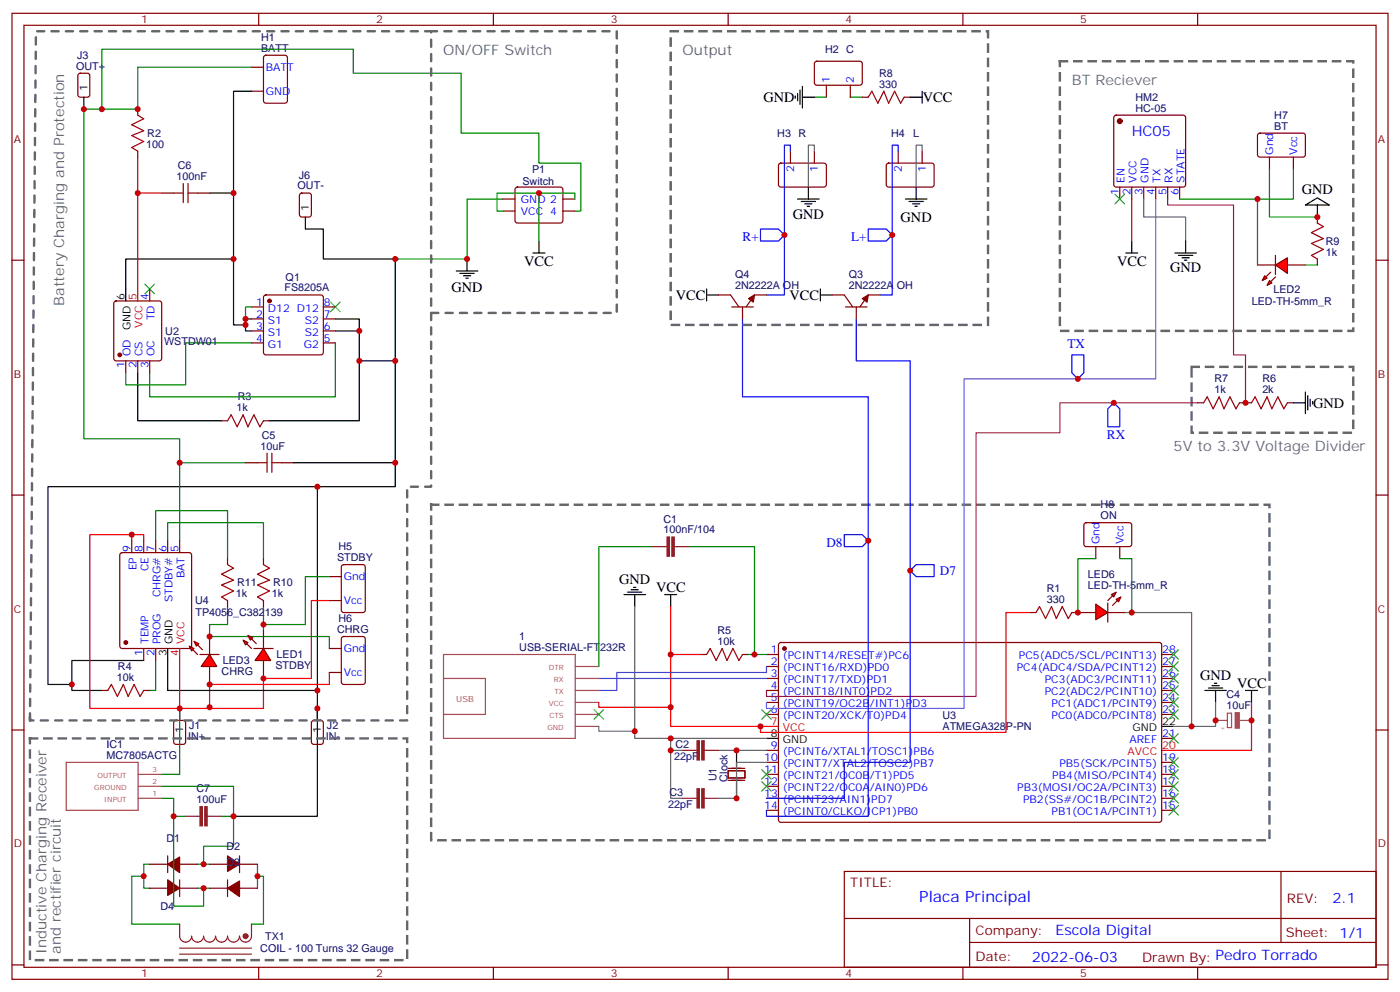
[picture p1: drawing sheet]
<svg xmlns="http://www.w3.org/2000/svg" width="412mm" height="292mm" viewBox="0 0 412 292" stroke-linecap="round" stroke-linejoin="round" font-family="sans-serif">
<g fill="none" stroke="#870000" stroke-width=".35">
<path d="M3.5 3.9h405.4v284.4h-405.4zM7.1 7.4h398.2v277.3h-398.2zM76.2 3.9v3.5M145.3 3.9v3.5M214.5 3.9v3.5M240.1 18.2l.5-.2 13 .1 .4 .6-.1 6-.6 .4-13-.1-.4-.6v-5.7zM283.6 3.9v3.5M352.8 3.9v3.5M243.4 25.1v3.5M250.5 25.1v3.5M254 28.6h1.8M266.3 28.6h1.8"/>
<path d="M3.5 76.6h3.6M388.1 63.9v1.8M388.1 76.2v1.8M405.3 76.6h3.6M352.8 118.6h1.7M365.1 118.6h3.6M379.2 118.6h1.8M3.5 145.7h3.6M405.3 145.7h3.6M206.4 192.7h1.7M218.7 192.7h1.8M225.8 192.7h3.5"/>
<path d="M225.8 196.2h3.5M225.8 199.7h3.5M229.5 189.3l.5-.2 111.8 .1 .4 .6-.1 51.8-.6 .4h-111.8l-.4-.7v-51.5zM342.2 192.7h3.5M342.2 196.2h3.5M342.2 199.7h3.5M3.5 214.9h3.6M225.8 203.2h3.5M225.8 206.8h3.5M225.8 210.3h3.5M342.2 203.2h3.5M342.2 206.8h3.5"/>
<path d="M342.2 210.3h3.5M342.2 217.3h3.5M405.3 214.9h3.6M214.5 226.9h4.9v2.1h-4.9zM214.5 226.2h4.9M214.5 229.7h4.9M225.8 224.4h3.5M225.8 227.9h3.5M225.8 231.5h3.5M225.8 235h3.5M225.8 238.5h3.5M225.8 220.9h3.5"/>
<path d="M342.2 224.4h3.5M342.2 227.9h3.5M342.2 231.5h3.5M342.2 235h3.5M342.2 238.5h3.5M248.7 256.5h156.6v28.2h-156.6zM377.3 256.5v20.9M248.7 270.4h156.5M285.6 277.4h119.6M285.6 270.4v14.1M3.5 284h3.6M76.2 284.7v3.6"/>
<path d="M145.3 284.7v3.6M214.5 284.7v3.6M283.6 284.7v3.6M352.8 284.7v3.6M405.3 284h3.6"/>
</g>
<path d="M248.7 157.4h5.3l1.8 1.7-1.8 1.8h-5.3zM268.1 168l1.8-1.8h5.3v3.5h-5.3z" fill="none" stroke="#00f" stroke-width=".35"/>
<path d="M127 148.6h246.9v98.7h-246.9z" fill="none" stroke="#666" stroke-width=".71" stroke-dasharray="2.1 2.1"/>
<g fill="none" stroke="#000" stroke-width=".35">
<path d="M183.8 175h6.3M184.9 174.3h4.2M185.9 173.6h2.1M186.6 172.9h.7M187 175v3.5M195.8 175h3.5M197.6 175v3.5M225.8 217.3h3.5M342.2 213.8h3.5M354.9 203.2h6.3M356 202.5h4.2M357 201.8h2.1"/>
<path d="M357.7 201.1h.7M358.1 203.2v3.6M366.9 203.2h3.5M368.7 203.2v3.6M217 220.9v4.9M217 230v5"/>
</g>
<path d="M197.6 178.5v14.2M206.4 192.7h-8.8v21.1h31.7M176.4 206.8v1.4h21.2M368.7 206.8v14.1h-26.5" fill="none" stroke="#f00" stroke-width=".35"/>
<circle cx="231.1" cy="190.9" r=".53" fill="#870000" stroke="#870000" stroke-width=".35"/>
<path d="M255.8 28.6l1-1.8 1.8 3.6 1.7-3.6 1.5 3.6 1.7-3.6 1.8 3.6 1-1.8M388.1 65.7l1.7 1-3.5 1.8 3.5 1.7-3.5 1.4 3.5 1.8-3.5 1.8 1.8 1M354.5 118.6l1.1-1.8 1.8 3.5 1.7-3.5 1.4 3.5 1.8-3.5 1.8 3.5 1-1.7M368.7 118.6l1-1.8 1.8 3.5 1.7-3.5 1.4 3.5 1.8-3.5 1.8 3.5 1-1.7M208.1 192.7l1.1-1.8 1.8 3.5 1.7-3.5 1.4 3.5 1.8-3.5 1.8 3.5 1-1.7" fill="none" stroke="#a10000" stroke-width=".35"/>
<path d="M239.9 28.6h3.5M250.5 28.6h3.5M192.3 160.9h-15.9v35.3M202.8 160.9h19.4v31.8M220.5 192.7h5.3" fill="none" stroke="#008700" stroke-width=".35"/>
<path d="M130.6 199.7h12.4v10.6h-12.4M130.6 192.7h38.8v24.6h-38.8zM169.4 199.7h7M169.4 196.2h7M169.4 203.2h7M169.4 210.3h7M169.4 206.8h7M169.4 213.8h7M358.1 212.1h3.4M361.5 209.9h1.3v4.3h-1.3zM365.2 212.1h3.5" fill="none" stroke="#a64a4a" stroke-width=".35"/>
<path d="M176.4 199.7h49.4" fill="none" stroke="#90c" stroke-width=".35"/>
<path d="M187 178.5v38.8h38.8M176.4 213.8v1.4h10.6M197.6 217.3v17.7h3.5M358.1 206.8v7h-12.4M197.6 220.9h3.5M211.7 220.9h14.1" fill="none" stroke="#666" stroke-width=".35"/>
<g fill="none" stroke="#3c3" stroke-width=".35">
<path d="M344.3 198.3l2.8 2.8M344.3 194.8l2.8 2.8M344.3 191.2l2.8 2.9M347.1 198.3l-2.8 2.8M347.1 194.8l-2.8 2.8M347.1 191.2l-2.8 2.9M175 208.9l2.8 2.8M177.8 208.9l-2.8 2.8M224.4 208.9l2.8 2.8M227.2 208.9l-2.8 2.8M344.3 208.9l2.8 2.8M344.3 205.4l2.8 2.8"/>
<path d="M344.3 201.8l2.8 2.8M347.1 208.9l-2.8 2.8M347.1 205.4l-2.8 2.8M347.1 201.8l-2.8 2.8M224.4 226.5l2.8 2.8M224.4 230l2.8 2.9M227.2 226.5l-2.8 2.8M227.2 230l-2.8 2.9M344.3 237.1l2.8 2.8M344.3 233.6l2.8 2.8M344.3 230l2.8 2.9M344.3 226.5l2.8 2.8"/>
<path d="M344.3 223l2.8 2.8M347.1 237.1l-2.8 2.8M347.1 233.6l-2.8 2.8M347.1 230l-2.8 2.9M347.1 226.5l-2.8 2.8M347.1 223l-2.8 2.8"/>
</g>
<path d="M192.3 160.9h4.2M198.6 160.9h4.2M201.1 220.9h4.2M201.1 235h4.2M207.4 220.9h4.3M207.4 235h4.3" fill="none" stroke="#8c2424" stroke-width=".35"/>
<g fill="#8c2424" stroke="#8c2424" stroke-width=".35">
<path d="M197.9 158.1h.7v5.6h-.7z"/>
<path d="M196.5 158.1h.7v5.6h-.7z"/>
<path d="M206.7 218.1h.7v5.6h-.7z"/>
<path d="M205.3 218.1h.7v5.6h-.7z"/>
<path d="M206.7 232.2h.7v5.6h-.7z"/>
<path d="M205.3 232.2h.7v5.6h-.7z"/>
</g>
<path d="M363.8 209.8h1.3v4.5h-1.3z" fill="#a64a4a" stroke="#a64a4a" stroke-width=".29"/>
<g fill="#f00" stroke="#870000" stroke-width=".35">
<path d="M375.7 78l3.5-2.1v4.6z"/>
<path d="M375.7 75.2v5.6z"/>
</g>
<g fill="#870000" stroke="#870000" stroke-width=".35">
<path d="M374.3 82.9l1.4-1.4z"/>
<path d="M374.3 80.1l-1.4 1.4z"/>
</g>
<g fill="#f00" stroke="#870000" stroke-width=".35">
<path d="M373.9 82.6l.7 .7-1.4 .7z"/>
<path d="M372.5 81.2l.7 .7-1.4 .7z"/>
</g>
<g fill="none" stroke="#870000" stroke-width=".35">
<path d="M74.1 19.8h3.5M77.8 16.5l.5-.2h5.7l.6 .4 .1 13-.5 .6-5.9 .1-.6-.5-.1-12.9zM74.1 26.8h3.5M328.3 34.1l.5-.2h19.7l.5 .2 .2 .5v19.8l-.2 .5-.5 .2h-19.7l-.5-.3-.2-.4v-19.8zM229.5 48.2l.5-.2 13 .1 .4 .6v5.9l-.7 .5-13-.1-.4-.6v-5.7zM232.8 44.5v3.5M239.9 44.5v3.5M261.3 48.2l.5-.2 12.9 .1 .5 .6-.1 5.9-.6 .5-13-.1-.4-.6v-5.7zM264.6 44.5v3.5M271.6 44.5v3.5M329.8 55.1v3.5M333.4 55.1v3.5"/>
<path d="M336.9 55.1v3.5M340.4 55.1v3.5M344 55.1v3.5M347.5 55.1v3.5M370.4 78h5.3M379.2 78h5.3M211.7 86.8h3.5l2.5 3.5M215.5 90.3h6.4M218.7 90.3v3.6M225.8 86.8h-3.6l-2.4 3.5M245.2 86.8h3.5l2.5 3.5M249.1 90.3h6.3"/>
<path d="M252.2 90.3v3.6M259.3 86.8h-3.5l-2.5 3.5"/>
</g>
<g fill="#870000" stroke="#870000" stroke-width=".35">
<path d="M254 87.9l1.8-1.1-.4 2.1z"/>
<path d="M220.5 87.9l1.7-1.1-.3 2.1z"/>
<circle cx="329.8" cy="35.7" r=".71"/>
</g>
<g fill="none" stroke="#000" stroke-width=".35">
<path d="M234.2 28.3v.7M234.9 27.6v2.1M235.7 26.5v4.2M236.4 28.6h3.5M236.4 25.4v6.4M268.1 28.6h3.5M271.6 26.8v3.6M234.9 58.6h6.4M236 59.3h4.2M238.1 55.1v3.5M266.7 58.6h6.3M267.8 59.3h4.2"/>
<path d="M269.9 55.1v3.5M237.1 60h2.1M237.8 60.7h.7M268.8 60h2.1M269.5 60.7h.7M331.6 74.5h3.5M333.4 70.9v3.6M346.1 74.5h6.3M347.1 75.2h4.3M348.2 75.9h2.1M348.9 76.6h.7M349.2 70.9v3.6"/>
<path d="M384.5 60.4l3.6-2.2 3.5 2.2zM388.1 60.4v3.5M208.1 86.8h3.6M208.1 85.1v3.5M241.7 86.8h3.5M241.7 85.1v3.5M381 118.6h3.5M384.5 115.4v6.3M385.2 116.5v4.2M385.9 117.5v2.1M386.6 118.2v.7"/>
</g>
<path d="M328.4 57.2l2.9 2.8M331.3 57.2l-2.9 2.8M344.3 215.9l2.8 2.9M347.1 215.9l-2.8 2.9" fill="none" stroke="#3c3" stroke-width=".35"/>
<path d="M351 108h47.6v19.4h-47.6z" fill="none" stroke="#666" stroke-width=".71" stroke-dasharray="2.1 2.1"/>
<path d="M264.6 44.5v-1.8h-1.8v44.1h-3.5M224 67.4h5.3l1.8 1.8-1.8 1.7h-5.3zM255.8 67.4h5.3l1.7 1.8-1.7 1.7h-5.3zM218.7 93.9v22.9h37.1v123.5h-30v-1.8M252.2 93.9v12.3h15.9v118.2h-19.4v10.6h-22.9M315.7 104.5h3.6v5.2l-1.8 1.8-1.8-1.8zM328.1 118.6l1.7 1.7v5.3h-3.5v-5.3z" fill="none" stroke="#00f" stroke-width=".35"/>
<path d="M384.5 78h3.6" fill="none" stroke="#008700" stroke-width=".35"/>
<path d="M232.8 44.5v-1.8h-1.7v44.1h-5.3" fill="none" stroke="#00c" stroke-width=".35"/>
<path d="M344 58.6v1.8h19.4v44.1h3.5v14.1M352.8 118.6h-40.6v8.8h-24.7v77.6h-61.7v-1.8" fill="none" stroke="#909" stroke-width=".35"/>
<path d="M340.4 58.6v52.9h-56.4v97h-58.2v-1.7" fill="none" stroke="#93c" stroke-width=".35"/>
<path d="M336.9 58.6v5.3h12.3v7" fill="none" stroke="#666" stroke-width=".35"/>
<g fill="#f00" stroke="#870000" stroke-width=".35">
<path d="M322.8 177.8l3.5 2.5-3.5 2.1z"/>
<path d="M326.3 177.5v5.6z"/>
</g>
<g fill="#870000" stroke="#870000" stroke-width=".35">
<path d="M326.3 176.8l1.4-1.4z"/>
<path d="M327.7 178.2l1.4-1.4z"/>
</g>
<g fill="#f00" stroke="#870000" stroke-width=".35">
<path d="M327.4 175l1.4-.7-.7 1.4z"/>
<path d="M328.8 176.4l1.4-.7-.7 1.4z"/>
</g>
<g fill="none" stroke="#870000" stroke-width=".35">
<path d="M40.6 32.1v1.8M40.6 44.5v1.7M47.6 56.8h3.6M58.2 56.8h3.5M65.3 123.9h1.7M72.3 136.2h3.5M77.6 123.9h1.8M82.9 136.2h3.5M67 164.4v1.8M67 176.8v1.7M77.6 164.4v1.8M77.6 176.8v1.7"/>
<path d="M303.4 180.3h1.8M315.7 180.3h7.1M326.3 180.3h5.3M30 203.2h1.7M42.3 203.2h1.8"/>
</g>
<g fill="none" stroke="#a10000" stroke-width=".35">
<path d="M40.6 33.9l1.7 1.1-3.5 1.7 3.5 1.8-3.5 1.4 3.5 1.8-3.5 1.7 1.8 1.1M51.2 56.8h2.8M54 54v5.7M55.4 54v5.7M55.4 56.8h2.8M67 123.9l1.1-1.8 1.7 3.5 1.8-3.5 1.4 3.5 1.8-3.5 1.8 3.5 1-1.7M75.8 136.2h2.9M78.7 133.4v5.6M80.1 133.4v5.6M80.1 136.2h2.8M67 166.2l1.8 1.1-3.5 1.7 3.5 1.8-3.5 1.4 3.5 1.8-3.5 1.7 1.7 1.1M77.6 166.2l1.8 1.1-3.6 1.7 3.6 1.8-3.6 1.4 3.6 1.8-3.6 1.7 1.8 1.1"/>
<path d="M305.2 180.3l1-1.8 1.8 3.6 1.7-3.6 1.4 3.6 1.8-3.6 1.8 3.6 1-1.8M31.7 203.2l1.1-1.7 1.8 3.5 1.7-3.5 1.4 3.5 1.8-3.5 1.8 3.5 1-1.8"/>
</g>
<path d="M40.6 56.8h7M40.6 46.2v38.9M38.8 157.4h3.5v1.7M38.8 159.1v-1.7h-12.3v51.1h26.4M97 176.8h-5.3v22.9h-14.1v8.8h-15.9v-.3M303.4 180.3h-7.1v35.3h-72.3v-1.8" fill="none" stroke="#f00" stroke-width=".35"/>
<path d="M239.9 44.5v-1.8h-1.8v12.4M271.6 44.5v-1.8h-1.7v12.4M331.6 180.3h19.4v33.5M225.8 224.4h-8.8v10.6h-5.3" fill="none" stroke="#666" stroke-width=".35"/>
<path d="M225.8 196.2v1.7h-44.1v5.3h-5.3" fill="none" stroke="#90c" stroke-width=".35"/>
<path d="M74.1 26.8h-5.3v68.8h3.5M61.7 56.8h7.1M68.8 76.2h-31.8v8.9M90 67.4h5.2v8.8h21.2v67.1h-102.3v58.2h7.1v-7.1h21.1M74.1 93.9h-1.8v3.5h1.8M98.8 93.9h7v3.5M98.8 97.4h7v8.8h10.6M40.6 109.7v14.2h24.7M105.8 106.2v17.7h-26.4M86.4 136.2h30M93.5 143.3v59.9M21.2 201.5v1.7h8.8" fill="none" stroke="#000" stroke-width=".35"/>
<path d="M74.1 19.8h-33.5v12.3h-15.9v97.1h28.2v29.9M74.1 100.9h-19.4v12.4h-17.7v-3.6M98.8 100.9v15.9h-54.7v-7.1M52.9 136.2h19.4M45.9 159.1v-8.8h21.1v14.1M49.4 159.1v-5.3h28.2v10.6M67 178.5v5.3h-5.3v3.6h35.3v3.5M77.6 178.5v7.1M45.9 194.4v8.8h-1.8" fill="none" stroke="#008700" stroke-width=".35"/>
<path d="M42.7 83.6l2.8 2.9M45.5 83.6l-2.8 2.9M97.4 88.9l2.8 2.9M100.2 88.9l-2.8 2.9" fill="none" stroke="#3c3" stroke-width=".35"/>
<g fill="#f00" stroke="#870000" stroke-width=".35">
<path d="M77.6 190.9l2.1 3.5h-4.6z"/>
<path d="M74.8 190.9h5.6z"/>
</g>
<g fill="#870000" stroke="#870000" stroke-width=".35">
<path d="M72.7 189.5l1.4 1.4z"/>
<path d="M74.1 188.1l1.4 1.4z"/>
</g>
<g fill="#f00" stroke="#870000" stroke-width=".35">
<path d="M71.6 188.4l1.4 .7-.7 .7z"/>
<path d="M73 187l1.4 .7-.7 .7z"/>
</g>
<path d="M77.6 185.6v5.3M77.6 194.4v5.3" fill="none" stroke="#870000" stroke-width=".35"/>
<path d="M97 197.9v3.6h-35.3v7h-8.8" fill="none" stroke="#f00" stroke-width=".35"/>
<g fill="#f00" stroke="#870000" stroke-width=".35">
<path d="M61.7 192.7l2.2 3.5h-4.6z"/>
<path d="M58.9 192.7h5.7z"/>
</g>
<g fill="#870000" stroke="#870000" stroke-width=".35">
<path d="M56.8 191.2l1.4 1.5z"/>
<path d="M58.2 189.8l1.4 1.4z"/>
</g>
<g fill="#f00" stroke="#870000" stroke-width=".35">
<path d="M55.7 190.2l1.4 .7-.7 .7z"/>
<path d="M57.1 188.8l1.5 .7-.7 .7z"/>
</g>
<g fill="none" stroke="#870000" stroke-width=".35">
<path d="M23.2 21.8l.4-.2h2.2l.6 .4 .1 5.9-.5 .7h-2.4l-.6-.5-.1-5.8zM370.7 39.4l.4-.2h13l.4 .7v5.9l-.7 .4h-13l-.4-.7v-5.6zM88.4 57l.5-.2h2.1l.7 .5v5.9l-.4 .6-2.4 .1-.7-.5v-5.9zM148.2 58.6h3.5M151.9 55.3l.5-.2h12.7l.5 .2 .2 .5-.1 9.4-.6 .5-13-.1-.4-.7v-9.1zM165.8 58.6h3.5M373.9 46.2v3.6M381 46.2v3.6M148.2 62.1h3.5M165.8 62.1h3.5M33.7 88.8l.5-.2h12.7l.5 .2 .2 .5v16.2l-.2 .5-.5 .2h-12.7l-.5-.2-.2-.5v-16.2zM44.1 85.1v3.5"/>
<path d="M74.1 90.3h3.5M74.1 93.9h3.5M74.1 97.4h3.5M77.8 87l.5-.2h16.2l.5 .2 .2 .5v16.3l-.2 .5-.5 .2h-16.2l-.5-.3-.2-.4v-16.3zM95.2 90.3h3.6M95.2 93.9h3.6M95.2 97.4h3.6M37 106.2v3.5M40.6 106.2v3.5M44.1 106.2v3.5M74.1 100.9h3.5M95.2 100.9h3.6"/>
<path d="M38.8 159.1v3.6M42.3 159.1v3.6M45.9 159.1v3.6M49.4 159.1v3.6M52.9 159.1v3.6M319.5 154.1l.5-.3 12.9 .1 .5 .7-.1 5.9-.6 .4-13-.1-.4-.6v-5.6zM35.5 162.9l.5-.2h19.7l.5 .2 .2 .5v26.8l-.2 .5-.5 .2h-19.7l-.5-.2-.2-.5v-26.8zM97 169.7h3.5M97 176.8h3.5M100.8 166.4l.4-.2h5.7l.6 .4 .1 13-.5 .6-5.9 .1-.6-.5-.1-12.9zM322.8 160.9v3.5M329.8 160.9v3.5"/>
<path d="M42.3 190.9v3.5M45.9 190.9v3.5M61.7 187.4v5.3M61.7 196.2v5.3M97 190.9h3.5M97 197.9h3.5M100.8 187.6l.4-.2h5.7l.6 .4 .1 13-.5 .6-5.9 .1-.6-.5-.1-12.9zM51.4 212.3l.5-.2h2.1l.6 .4 .1 5.9-.5 .7h-2.3l-.7-.5v-5.8zM92 212.3l.4-.2h2.1l.7 .4v5.9l-.4 .7h-2.4l-.6-.5-.1-5.8zM44.1 254.4h5.3M49.4 251.9v5M52.9 259v4.9"/>
<path d="M52.9 254.4h5.3M61.7 254.4h5.3M67 259v4.9M70.6 254.4h5.2M70.6 251.9v5M44.1 261.4h5.3M52.9 261.4h5.3M61.7 261.4h5.3M70.6 261.4h5.2"/>
</g>
<g fill="none" stroke="#000" stroke-width=".35">
<path d="M24.7 28.6v3.5M90 63.9v3.5M134.4 79.8h6.4M137.6 76.2v3.6M157 74.5h3.5M158.7 70.9v3.6M37 85.1v3.5M135.5 80.5h4.2M136.5 81.2h2.1M137.2 81.9h.7M49.4 190.9v12.3h44.1v37.1h-24.7M52.9 208.5v3.6"/>
<path d="M93.5 208.5v3.6"/>
</g>
<path d="M333.4 58.6v12.3M40.6 85.1v3.5M52.9 190.9v17.6" fill="none" stroke="#f00" stroke-width=".35"/>
<g fill="#870000" stroke="#870000" stroke-width=".35">
<path d="M49.4 254.4l3.5-2.1v4.6z"/>
<path d="M67 251.9l3.6 2.5-3.6 2.1z"/>
<path d="M67 261.4l3.6-2.1v4.6z"/>
<path d="M49.4 259l3.5 2.4-3.5 2.2z"/>
<circle cx="79.4" cy="88.6" r=".53"/>
<circle cx="35.3" cy="104.5" r=".53"/>
<circle cx="37" cy="189.1" r=".53"/>
</g>
<g fill="none" stroke="#008700" stroke-width=".35">
<path d="M30 32.1v-17.6h74.1v7.1h31.7v17.6h22.9v8.8h12.4v14.1h-1.8M148.2 58.6h-10.6v17.6h-21.2M158.7 56.8v14.1M169.3 58.6v-1.8h-22.9v5.3h1.8M347.5 58.6h22.9v19.4M373.9 49.8v14.1h14.2M381 49.8v8.8h-10.6M74.1 90.3h-1.8v3.6M97 169.7h-7v14.1h-12.4M322.8 164.4h-5.3v15.9M329.8 164.4h3.6v15.9M52.9 208.5v19.4h-5.3"/>
<path d="M47.6 235h3.6v5.3M47.6 231.5h21.2v8.8M42.3 257.9h-3.5v14.1h14.1M44.1 254.4h-1.8v7h1.8M54.7 240.3h-3.5v26.4h8.8v-5.3M58.2 254.4h3.5M65.3 240.3h3.5M68.8 240.3v8.8h-8.8v5.3M75.8 257.9h1.8v14.1h-3.5M75.8 254.4v7M58.2 261.4h3.5"/>
</g>
<path d="M54.7 240.3h4.2M61 240.3h4.3M52.9 272v3.6a1.76 1.76 0 0 0 1.8 1.7 1.76 1.76 0 0 0 1.7-1.7 1.76 1.76 0 0 0 1.8 1.7 1.76 1.76 0 0 0 1.8-1.7 1.76 1.76 0 0 0 1.7 1.7 1.76 1.76 0 0 0 1.8-1.7 1.76 1.76 0 0 0 1.8 1.7 1.76 1.76 0 0 0 1.7-1.7 1.76 1.76 0 0 0 1.8 1.7 1.76 1.76 0 0 0 1.8-1.7 1.76 1.76 0 0 0 1.7 1.7 1.76 1.76 0 0 0 1.8-1.7v-3.6M52.9 279.1h21.2M52.9 280.8h21.2" fill="none" stroke="#8c2424" stroke-width=".35"/>
<circle cx="72.3" cy="275.6" r=".35" fill="none" stroke="#8c2424" stroke-width="1.1"/>
<g fill="#8c2424" stroke="#8c2424" stroke-width=".35">
<path d="M60.3 237.5h.7v5.6h-.7z"/>
<path d="M58.9 237.5h.7v5.6h-.7z"/>
</g>
<path d="M19.5 224.4h21.2v14.1h-21.2zM40.7 235h6.9M40.7 231.5h6.9M40.7 227.9h6.9" fill="none" stroke="#a64a4a" stroke-width=".35"/>
<path d="M197.6 9.2h93.4v86.4h-93.4zM312.2 18h86.4v79.4h-86.4zM127 92.1h54.7v-82.9h-54.7M8.8 217.3h111.1v65.3h-111.1zM8.8 212.1l1.8-202.9h116.4v134.1h-7.1v68.8h-111.1v-1.8" fill="none" stroke="#666" stroke-width=".71" stroke-dasharray="2.1 2.1"/>
<g fill="#c00">
<circle cx="197.6" cy="192.7" r=".88"/>
<circle cx="222.3" cy="192.7" r=".88"/>
<circle cx="197.6" cy="208.2" r=".88"/>
<circle cx="197.6" cy="220.9" r=".88"/>
<circle cx="368.7" cy="212.1" r=".88"/>
<circle cx="366.9" cy="118.6" r=".88"/>
<circle cx="317.5" cy="111.5" r=".88"/>
<circle cx="328.1" cy="118.6" r=".88"/>
<circle cx="262.8" cy="69.2" r=".88"/>
<circle cx="231.1" cy="69.2" r=".88"/>
<circle cx="224" cy="213.8" r=".88"/>
<circle cx="217" cy="235" r=".88"/>
<circle cx="217" cy="220.9" r=".88"/>
<circle cx="197.6" cy="217.3" r=".88"/>
<circle cx="187" cy="215.2" r=".88"/>
<circle cx="358.1" cy="212.1" r=".88"/>
<circle cx="351" cy="213.8" r=".88"/>
<circle cx="61.7" cy="208.2" r=".88"/>
<circle cx="40.6" cy="56.8" r=".88"/>
<circle cx="72.3" cy="95.6" r=".88"/>
<circle cx="68.8" cy="56.8" r=".88"/>
<circle cx="68.8" cy="76.2" r=".88"/>
<circle cx="116.4" cy="136.2" r=".88"/>
<circle cx="52.9" cy="136.2" r=".88"/>
<circle cx="93.5" cy="143.3" r=".88"/>
<circle cx="93.5" cy="203.2" r=".88"/>
<circle cx="21.2" cy="201.5" r=".88"/>
<circle cx="116.4" cy="106.2" r=".88"/>
<circle cx="105.8" cy="106.2" r=".88"/>
<circle cx="105.8" cy="97.4" r=".88"/>
<circle cx="38.8" cy="157.4" r=".88"/>
<circle cx="52.9" cy="208.5" r=".88"/>
<circle cx="116.4" cy="76.2" r=".88"/>
<circle cx="40.6" cy="32.1" r=".88"/>
<circle cx="93.5" cy="208.5" r=".88"/>
<circle cx="255.8" cy="159.1" r=".88"/>
<circle cx="30" cy="32.1" r=".88"/>
<circle cx="24.7" cy="32.1" r=".88"/>
<circle cx="137.6" cy="76.2" r=".88"/>
<circle cx="158.8" cy="56.8" r=".88"/>
<circle cx="268.1" cy="168" r=".88"/>
<circle cx="77.6" cy="183.8" r=".88"/>
<circle cx="77.6" cy="199.7" r=".88"/>
<circle cx="61.7" cy="187.4" r=".88"/>
<circle cx="61.7" cy="201.5" r=".88"/>
<circle cx="42.3" cy="257.9" r=".88"/>
<circle cx="51.2" cy="240.3" r=".88"/>
<circle cx="60" cy="254.4" r=".88"/>
<circle cx="75.8" cy="257.9" r=".88"/>
<circle cx="60" cy="261.4" r=".88"/>
<circle cx="68.8" cy="240.3" r=".88"/>
<circle cx="370.4" cy="58.6" r=".88"/>
<circle cx="388.1" cy="63.9" r=".88"/>
<circle cx="317.5" cy="180.3" r=".88"/>
<circle cx="333.4" cy="180.3" r=".88"/>
<circle cx="72.3" cy="93.9" r=".88"/>
</g>
<text font-size="4.6" fill="#00f" x="270.8" y="265.5">Placa Principal</text>
<g font-size="4.2" fill="#666">
<text x="130.5" y="16.3">ON/OFF Switch</text>
<text x="201.1" y="16.3">Output</text>
<text x="315.7" y="25.1">BT Reciever</text>
<text x="18.9" y="90" transform="rotate(-90 18.9 90)">Battery Charging and Protection</text>
<text x="345.7" y="132.7">5V to 3.3V Voltage Divider</text>
<text x="13.7" y="280.8" transform="rotate(-90 13.7 280.8)">Inductive Charging Receiver</text>
<text x="17.9" y="280.8" transform="rotate(-90 17.9 280.8)">and rectifier circuit</text>
</g>
<g font-size="4.2">
<text x="224.9" y="30">GND</text>
<text x="271.8" y="30">VCC</text>
<text x="383.5" y="57.2">GND</text>
<text x="233.5" y="64.6">GND</text>
<text x="265.3" y="65.3">GND</text>
<text x="154.4" y="78.4">VCC</text>
<text x="329.1" y="78.4">VCC</text>
<text x="344.7" y="80.1">GND</text>
<text x="133" y="85.8">GND</text>
<text x="199.1" y="88.2">VCC</text>
<text x="232.6" y="88.2">VCC</text>
<text x="386.8" y="120">GND</text>
<text x="182.4" y="171.8">GND</text>
<text x="193.3" y="174.3">VCC</text>
<text x="353.5" y="200">GND</text>
<text x="364.4" y="202.5">VCC</text>
</g>
<g font-size="4.2" fill="#00f">
<text x="333.4" y="39.9">HC05</text>
<text x="392.5" y="265.8">2.1</text>
<text x="310.9" y="275.3">Escola Digital</text>
<text x="304" y="283.1">2022-06-03</text>
</g>
<g font-size="3.9" fill="#00f">
<text x="218.8" y="70.9">R+</text>
<text x="250.7" y="70.9">L+</text>
<text x="314.5" y="102.6">TX</text>
<text x="326.1" y="129.3">RX</text>
<text x="243.4" y="160.9">D8</text>
<text x="276.8" y="169.3">D7</text>
</g>
<g font-size="3.9" fill="#800">
<text x="250.5" y="261.1">TITLE:</text>
<text x="379.1" y="265.8">REV:</text>
<text x="287.4" y="275.3">Company:</text>
<text x="378.7" y="275.9">Sheet: 1/1</text>
<text x="287.4" y="283">Date:</text>
<text x="336.4" y="283.1">Drawn By: Pedro Torrado</text>
</g>
<g font-size="3.2" fill="#800">
<text x="41.6" y="6.9">1</text>
<text x="110.8" y="6.9">2</text>
<text x="179.9" y="6.9">3</text>
<text x="249.1" y="6.9">4</text>
<text x="318.2" y="6.9">5</text>
<text x="4.1" y="42">A</text>
<text x="405.9" y="42">A</text>
<text x="4.1" y="111.2">B</text>
<text x="405.9" y="111.2">B</text>
<text x="4.1" y="180.3">C</text>
<text x="405.9" y="180.3">C</text>
<text x="4.1" y="249.4">D</text>
<text x="405.9" y="249.4">D</text>
<text x="41.6" y="287.7">1</text>
<text x="110.8" y="287.7">2</text>
<text x="179.9" y="287.7">3</text>
<text x="249.1" y="287.7">4</text>
<text x="318.2" y="287.7">5</text>
</g>
<g font-size="3.2" fill="#000080">
<text x="22.8" y="17.3">J3</text>
<text x="76.9" y="15.2">BATT</text>
<text x="76.9" y="12">H1</text>
<text x="243.1" y="15.6">H2 C</text>
<text x="22.4" y="20.5">OUT+</text>
<text x="258.9" y="22.6">R8</text>
<text x="258.9" y="25.8">330</text>
<text x="334.5" y="29.6">HM2</text>
<text x="334.5" y="32.8">HC-05</text>
<text x="375.4" y="35">H7</text>
<text x="43.4" y="40.3">R2</text>
<text x="229" y="40.3">H3 R</text>
<text x="262.5" y="40.3">H4</text>
<text x="269" y="40.3">L</text>
<text x="375.4" y="38.1">BT</text>
<text x="43" y="43.4">100</text>
<text x="52" y="53">100nF</text>
<text x="52.4" y="49.8">C6</text>
<text x="88" y="52.6">J6</text>
<text x="156.7" y="50.8">P1</text>
<text x="87.7" y="55.8">OUT-</text>
<text x="153.9" y="54.4">Switch</text>
<text x="390.5" y="75.2">1k</text>
<text x="390.5" y="72.1">R9</text>
<text x="84.1" y="82.6">Q1</text>
<text x="216.5" y="81.9">Q4</text>
<text x="250" y="81.9">Q3</text>
<text x="83.8" y="85.8">FS8205A</text>
<text x="216.5" y="85.1">2N2222A OH</text>
<text x="250" y="85.1">2N2222A OH</text>
<text x="368.7" y="89.8">LED-TH-5mm_R</text>
<text x="375.1" y="86.2">LED2</text>
<text x="48.3" y="101.6">WSTDW01</text>
<text x="48.7" y="98.5">U2</text>
<text x="357.7" y="112.6">R7</text>
<text x="371.8" y="112.6">R6</text>
<text x="70" y="117.9">R3</text>
<text x="357.7" y="115.7">1k</text>
<text x="371.8" y="115.7">2k</text>
<text x="69.7" y="121">1k</text>
<text x="77.1" y="129.2">C5</text>
<text x="76.7" y="132.3">10uF</text>
<text x="324.2" y="149.7">H8</text>
<text x="195.5" y="153.8">C1</text>
<text x="324.2" y="152.8">ON</text>
<text x="99.7" y="161.8">H5</text>
<text x="195.4" y="157">100nF/104</text>
<text x="99.3" y="165.1">STDBY</text>
<text x="69.8" y="172.5">R11</text>
<text x="80.4" y="172.5">R10</text>
<text x="320.4" y="173.2">LED-TH-5mm_R</text>
<text x="320.4" y="170.1">LED6</text>
<text x="57.5" y="177.8">U4</text>
<text x="69.5" y="175.7">1k</text>
<text x="80.1" y="175.7">1k</text>
<text x="308.3" y="177.5">330</text>
<text x="308.3" y="174.4">R1</text>
<text x="57.6" y="181.4">TP4056_C382139</text>
<text x="99.7" y="183">H6</text>
<text x="99.3" y="186.3">CHRG</text>
<text x="153" y="191.6">USB-SERIAL-FT232R</text>
<text x="153" y="188.4">1</text>
<text x="211.3" y="189.8">10k</text>
<text x="211.3" y="186.7">R5</text>
<text x="34.7" y="197.2">R4</text>
<text x="65.6" y="195.5">LED3</text>
<text x="81.1" y="196.9">STDBY</text>
<text x="81.5" y="193.7">LED1</text>
<text x="34.4" y="200.4">10k</text>
<text x="65.3" y="198.6">CHRG</text>
<text x="361.3" y="208.7">10uF</text>
<text x="361.3" y="205.5">C4</text>
<text x="55.7" y="214.5">J1</text>
<text x="96.3" y="214.5">J2</text>
<text x="277.6" y="215">ATMEGA328P-PN</text>
<text x="277.6" y="211.7">U3</text>
<text x="31.4" y="220.2">IC1</text>
<text x="55.4" y="217.7">IN+</text>
<text x="96" y="217.7">IN-</text>
<text x="199" y="220.3">C2</text>
<text x="31.4" y="223.3">MC7805ACTG</text>
<text x="198.6" y="223.8">22pF</text>
<text x="57.9" y="233.2">C7</text>
<text x="211.1" y="230" transform="rotate(-90 211.1 230)">U1</text>
<text x="214.3" y="230" transform="rotate(-90 214.3 230)">Clock</text>
<text x="57.9" y="236.4">100uF</text>
<text x="196.8" y="237.9">22pF</text>
<text x="197.2" y="234.4">C3</text>
<text x="49.1" y="247.7">D1</text>
<text x="66.7" y="250.3">D2</text>
<text x="66.7" y="254.8">D3</text>
<text x="47.3" y="267.9">D4</text>
<text x="76.7" y="280.2">COIL - 100 Turns 32 Gauge</text>
<text x="78.1" y="276.7">TX1</text>
</g>
<g font-size="3.2" fill="#00f">
<text x="78.3" y="20.8">BATT</text>
<text x="78.3" y="27.9">GND</text>
<text x="244.5" y="24.4" transform="rotate(-90 244.5 24.4)">1</text>
<text x="251.5" y="24.4" transform="rotate(-90 251.5 24.4)">2</text>
<text x="375" y="45.5" transform="rotate(-90 375 45.5)">Gnd</text>
<text x="382.1" y="45.5" transform="rotate(-90 382.1 45.5)">Vcc</text>
<text x="233.9" y="50.7" transform="rotate(-90 233.9 50.7)">2</text>
<text x="240.9" y="50.7" transform="rotate(-90 240.9 50.7)">1</text>
<text x="265.6" y="50.7" transform="rotate(-90 265.6 50.7)">2</text>
<text x="272.7" y="50.7" transform="rotate(-90 272.7 50.7)">1</text>
<text x="331.3" y="53.8" transform="rotate(-90 331.3 53.8)">EN</text>
<text x="334.8" y="53.8" transform="rotate(-90 334.8 53.8)">VCC</text>
<text x="338.3" y="53.8" transform="rotate(-90 338.3 53.8)">GND</text>
<text x="341.8" y="53.8" transform="rotate(-90 341.8 53.8)">TX</text>
<text x="345.4" y="53.8" transform="rotate(-90 345.4 53.8)">RX</text>
<text x="348.9" y="53.8" transform="rotate(-90 348.9 53.8)">STATE</text>
<text x="153.5" y="59.7">GND 2</text>
<text x="329.5" y="57.3" transform="rotate(-90 329.5 57.3)">1</text>
<text x="333" y="57.3" transform="rotate(-90 333 57.3)">2</text>
<text x="336.5" y="57.3" transform="rotate(-90 336.5 57.3)">3</text>
<text x="340.1" y="57.3" transform="rotate(-90 340.1 57.3)">4</text>
<text x="343.6" y="57.3" transform="rotate(-90 343.6 57.3)">5</text>
<text x="347.1" y="57.3" transform="rotate(-90 347.1 57.3)">6</text>
<text x="153.5" y="63.2">VCC 4</text>
<text x="43.7" y="88.4" transform="rotate(-90 43.7 88.4)">4</text>
<text x="75.4" y="90">1</text>
<text x="95.4" y="90">8</text>
<text x="45.5" y="94.3" transform="rotate(-90 45.5 94.3)">TD</text>
<text x="75.4" y="93.5">2</text>
<text x="78.9" y="91.8">D12 D12</text>
<text x="78.9" y="95.3">S1</text>
<text x="89.8" y="95.3">S2</text>
<text x="95.4" y="93.5">7</text>
<text x="75.4" y="97">3</text>
<text x="75.4" y="100.6">4</text>
<text x="78.9" y="98.8">S1</text>
<text x="89.8" y="98.8">S2</text>
<text x="95.4" y="100.6">5</text>
<text x="95.4" y="97">6</text>
<text x="38.5" y="104.9" transform="rotate(-90 38.5 104.9)">OD</text>
<text x="42" y="104.9" transform="rotate(-90 42 104.9)">CS</text>
<text x="45.5" y="104.9" transform="rotate(-90 45.5 104.9)">OC</text>
<text x="78.9" y="102.3">G1</text>
<text x="89.5" y="102.3">G2</text>
<text x="36.7" y="108.4" transform="rotate(-90 36.7 108.4)">1</text>
<text x="40.2" y="108.4" transform="rotate(-90 40.2 108.4)">2</text>
<text x="43.7" y="108.4" transform="rotate(-90 43.7 108.4)">3</text>
<text x="323.8" y="160.2" transform="rotate(-90 323.8 160.2)">Gnd</text>
<text x="330.9" y="160.2" transform="rotate(-90 330.9 160.2)">Vcc</text>
<text x="38.5" y="162.5" transform="rotate(-90 38.5 162.5)">9</text>
<text x="40.2" y="167.9" transform="rotate(-90 40.2 167.9)">EP</text>
<text x="42" y="162.5" transform="rotate(-90 42 162.5)">8</text>
<text x="45.5" y="162.5" transform="rotate(-90 45.5 162.5)">7</text>
<text x="49" y="162.5" transform="rotate(-90 49 162.5)">6</text>
<text x="52.6" y="162.5" transform="rotate(-90 52.6 162.5)">5</text>
<text x="43.7" y="168.2" transform="rotate(-90 43.7 168.2)">CE</text>
<text x="54.3" y="170.3" transform="rotate(-90 54.3 170.3)">BAT</text>
<text x="101.2" y="170.8">Gnd</text>
<text x="47.3" y="175.8" transform="rotate(-90 47.3 175.8)">CHRG#</text>
<text x="50.8" y="177.3" transform="rotate(-90 50.8 177.3)">STDBY#</text>
<text x="101.2" y="177.8">Vcc</text>
<text x="43.7" y="189.6" transform="rotate(-90 43.7 189.6)">TEMP</text>
<text x="47.3" y="189.6" transform="rotate(-90 47.3 189.6)">PROG</text>
<text x="101.2" y="191.9">Gnd</text>
<text x="42" y="193.1" transform="rotate(-90 42 193.1)">1</text>
<text x="45.5" y="193.1" transform="rotate(-90 45.5 193.1)">2</text>
<text x="227.1" y="195.8">2</text>
<text x="227.1" y="192.3">1</text>
<text x="230.6" y="197.6">(PCINT16/RXD)PD0</text>
<text x="230.6" y="194.1">(PCINT14/RESET#)PC6</text>
<text x="299.5" y="197.6">PC4(ADC4/SDA/PCINT12)</text>
<text x="300.2" y="194.1">PC5(ADC5/SCL/PCINT13)</text>
<text x="342.4" y="192.3">28</text>
<text x="342.4" y="195.8">27</text>
<text x="101.2" y="199">Vcc</text>
<text x="227.1" y="202.9">4</text>
<text x="227.1" y="199.4">3</text>
<text x="230.6" y="201.1">(PCINT17/TXD)PD1</text>
<text x="307.7" y="201.1">PC3(ADC3/PCINT11)</text>
<text x="342.4" y="199.4">26</text>
<text x="342.4" y="202.9">25</text>
<text x="227.1" y="209.9">6</text>
<text x="227.1" y="206.4">5</text>
<text x="230.6" y="208.2">(PCINT19/OC2B/INT1)PD3</text>
<text x="230.6" y="204.6">(PCINT18/INT0)PD2</text>
<text x="307.7" y="204.6">PC2(ADC2/PCINT10)</text>
<text x="309.8" y="208.2">PC1(ADC1/PCINT9)</text>
<text x="342.4" y="206.4">24</text>
<text x="342.4" y="209.9">23</text>
<text x="230.6" y="211.7">(PCINT20/XCK/T0)PD4</text>
<text x="309.8" y="211.7">PC0(ADC0/PCINT8)</text>
<text x="227.1" y="220.5">9</text>
<text x="332.7" y="218.8">AREF</text>
<text x="342.4" y="217">21</text>
<text x="225.1" y="227.6">11</text>
<text x="225.1" y="224">10</text>
<text x="230.6" y="225.8">(PCINT7/XTAL2/TOSC2)PB7</text>
<text x="230.6" y="222.3">(PCINT6/XTAL1/TOSC1)PB6</text>
<text x="312.1" y="225.8">PB5(SCK/PCINT5)</text>
<text x="342.4" y="224">19</text>
<text x="342.4" y="227.6">18</text>
<text x="225.1" y="231.1">12</text>
<text x="230.6" y="232.9">(PCINT22/OC0A/AIN0)PD6</text>
<text x="230.6" y="229.3">(PCINT21/OC0B/T1)PD5</text>
<text x="299.6" y="232.9">PB3(MOSI/OC2A/PCINT3)</text>
<text x="310" y="229.3">PB4(MISO/PCINT4)</text>
<text x="342.4" y="231.1">17</text>
<text x="225.1" y="238.2">14</text>
<text x="225.1" y="234.6">13</text>
<text x="230.6" y="239.9">(PCINT0/CLKO/ICP1)PB0</text>
<text x="230.6" y="236.4">(PCINT23/AIN1)PD7</text>
<text x="301.4" y="236.4">PB2(SS#/OC1B/PCINT2)</text>
<text x="309.7" y="239.9">PB1(OC1A/PCINT1)</text>
<text x="342.4" y="234.6">16</text>
<text x="342.4" y="238.2">15</text>
</g>
<g font-size="3.2">
<text x="25.8" y="26.8" transform="rotate(-90 25.8 26.8)">1</text>
<text x="91" y="62.1" transform="rotate(-90 91 62.1)">1</text>
<text x="36.7" y="88.4" transform="rotate(-90 36.7 88.4)">6</text>
<text x="38.5" y="97.2" transform="rotate(-90 38.5 97.2)">GND</text>
<text x="50.8" y="189.6" transform="rotate(-90 50.8 189.6)">GND</text>
<text x="49" y="193.1" transform="rotate(-90 49 193.1)">3</text>
<text x="54" y="215.8" transform="rotate(-90 54 215.8)">1</text>
<text x="94.5" y="215.8" transform="rotate(-90 94.5 215.8)">1</text>
<text x="333.6" y="215.2">GND</text>
<text x="342.4" y="213.5">22</text>
<text x="227.1" y="217">8</text>
<text x="230.6" y="218.8">GND</text>
</g>
<g font-size="3.2" fill="#f00">
<text x="40.2" y="88.4" transform="rotate(-90 40.2 88.4)">5</text>
<text x="42" y="96.5" transform="rotate(-90 42 96.5)">VCC</text>
<text x="54.3" y="189.6" transform="rotate(-90 54.3 189.6)">VCC</text>
<text x="52.6" y="193.1" transform="rotate(-90 52.6 193.1)">4</text>
<text x="227.1" y="213.5">7</text>
<text x="230.6" y="215.2">VCC</text>
<text x="342.4" y="220.5">20</text>
<text x="332.1" y="222.3">AVCC</text>
</g>
<text font-size="2.5" fill="#a54b4b" x="134.4" y="206.6">USB</text>
<g font-size="2.1" fill="#a54b4b">
<text x="161.7" y="197.2">DTR</text>
<text x="163.2" y="200.7">RX</text>
<text x="161.7" y="207.8">VCC</text>
<text x="163.3" y="204.3">TX</text>
<text x="161.2" y="214.9">GND</text>
<text x="161.9" y="211.3">CTS</text>
<text x="45" y="227.2">3</text>
<text x="27.8" y="232.5">GROUND</text>
<text x="28.7" y="229">OUTPUT</text>
<text x="45" y="230.8">2</text>
<text x="30.7" y="236">INPUT</text>
<text x="45" y="234.3">1</text>
</g>
<text font-size="1.8" fill="#a54b4b" x="359.5" y="215">+</text>
</svg>
